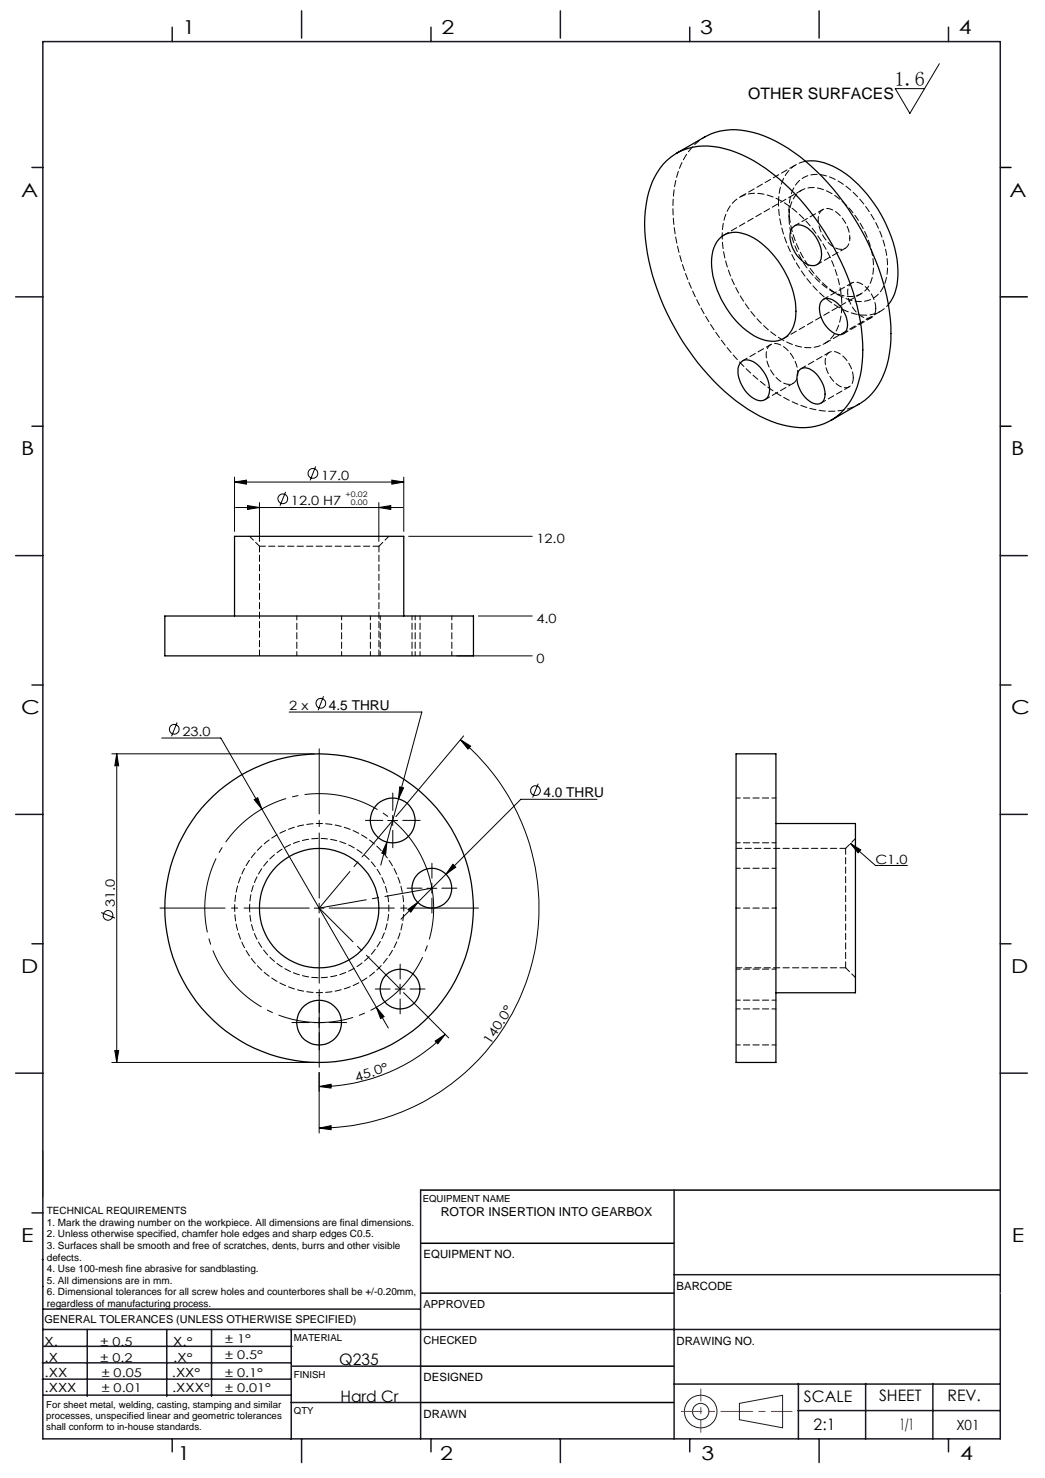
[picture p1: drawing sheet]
<svg xmlns="http://www.w3.org/2000/svg" width="210mm" height="297mm" viewBox="0 0 210 297" stroke-linecap="round" stroke-linejoin="round" font-family="sans-serif">
<g fill="none" stroke="#191924" stroke-width=".2">
<path d="M8.6 231.2v9.4M148.6 282l8.7-1.6v6.5l-8.7-1.6z"/>
<circle cx="140.8" cy="283.7" r="3.3"/>
<circle cx="140.8" cy="283.7" r="1.64"/>
</g>
<path d="M201 33.7h2.2M201 59.7h5.4M201 85.7h2.2M84.5 239.1h116.5M84.6 259.9h50.9M84.6 249.8h50.9M84.6 274.5h50.9M84.5 281.8h51" fill="none" stroke="#000" stroke-width=".3"/>
<path d="M136.9 283.6h22.3" fill="none" stroke="#f00" stroke-width=".2" stroke-dasharray="6.3 1.3 1.3 1.3" stroke-dashoffset="2.2"/>
<path d="M140.8 287.8v-8.7" fill="none" stroke="#f00" stroke-width=".2" stroke-dasharray="6.3 1.3 1.3 1.3" stroke-dashoffset="3.9"/>
<g fill="none" stroke="#191924" stroke-width=".3">
<path d="M8.6 8.4h192.4v280.7h-192.4zM34.6 5.5v2.9M60.6 2.2v5.5M86.6 5.5v2.9M112.6 2.2v5.5M138.6 5.5v2.9M164.6 2.2v5.5M190.6 5.5v2.9M6.4 33.7h2.2M3.1 59.7h5.5M6.4 85.7h2.2M3.1 111.7h5.5"/>
<path d="M201 111.7h5.4M6.4 137.7h2.2M201 137.7h2.2M3.1 163.7h5.5M201 163.7h5.4M6.4 189.6h2.2M201 189.6h2.2M3.1 215.6h5.5M201 215.6h5.4M84.5 239.1v50M135.5 239.1v50M6.4 243.7h2.2"/>
<path d="M8.5 253.1h.1M8.6 258.5h.1M135.5 256.1h65.5M8.5 277.1h49.9M8.5 273.9h49.9M8.6 267.2h192.4M8.6 263.1h75.9M8.8 270.5h49.9M17.5 267.2v13.4M33.5 267.2v13.4M42.5 267.2v13.4M58.5 267.2v22"/>
<path d="M58.6 274.5h26M135.5 278.1h65.5M160.4 278v11.1M174 278v11.1M187.5 278v11.1M8.8 280.3h49.7M34.6 289.1v2.6M58.5 281.8h26M60.6 289.1v4.8M86.6 289.1v2.6M112.6 289.1v4.8M138.6 289.1v2.6"/>
<path d="M160.4 283.5h40.5M164.6 289.1v4.8M190.6 289.1v2.6"/>
</g>
<path d="M201 259.9h.1" fill="none" stroke="#c0c0c0" stroke-width=".2"/>
<g fill="none" stroke="#000" stroke-width=".2">
<path d="M188.8 12.8l-6 10-2.9-5h5.9M47.1 96.9l2.4-.4v.8zM47.1 95.9v10.9M47.1 96.9h34M57.4 98.8l-1.1 2.8M63.4 93.7l-1.1 2.8M78.7 96.5l2.4 .4-2.4 .4zM81.1 95.9v10.9M47.3 102h33.6M49.7 101.6l2.4 .4-2.4 .4zM52.1 101v7.8M76.1 102l2.4-.4v.8z"/>
<path d="M76.1 101v7.8M82.1 107.8h24.9M65 139.9l-1.1 2.8M91.8 131.8h15.2M96.1 123.8h10.9M22.5 151.5h40.6M23.5 151.5l.3 2.4h-.7zM23.5 151.5v62M32.5 148.3h11.9l31.2 54.1M35.6 145.2l-1.1 2.8M58.1 143.1h26.7l-8.3 30.7M80.3 158.1l.8 .2-1 2.2z"/>
<path d="M92.5 148.7l2.1 1.2-.5 .6zM92.5 148.7a44.2 44.2 0 0 1 13.2 48.9 44.2 44.2 0 0 1-41.6 29.1M93.2 147.9l-13.6 16.2M108.2 157.5l-1.2 2.8M51.1 160.7l.7-.4 .8 2.3zM77.8 169.2l-.3 2.5-.8-.3zM77.9 164.9h2M78.9 163.9v2M85.8 178.5h2M86.8 177.5v2M91 173.7l.6 .6-2 1.4zM120 160.6h-15.3l-24.1 24.1"/>
<path d="M170.9 169.5l2.1 1.3-.6 .6zM170.9 169.5l5 4.4h6.5M20.3 183.4l2.8 1.1M63.1 182.5h2M64.1 181.5v2M79.4 198.8h2M80.4 197.8v2M81.1 199.5l9.1 9.1M82 182.7l2-1.4-1.5 2zM22.5 213.5h40.6M23.1 211.1h.7l-.3 2.4zM63.1 205.5h2"/>
<path d="M64.1 218.3l2.4-.4v.7zM64.1 204.5v2M64.1 215.5v12.2M75.6 202.4l1.6 1.9-.7 .4zM75.6 202.4l2.4 4.2M87.5 209.2l2-1.3-1.5 1.9zM89.5 207.9a35.8 35.8 0 0 1-25.4 10.4M64.1 226.7l2.4-.5v.8z"/>
<circle cx="62.9" cy="95.1" r=".98"/>
<circle cx="56.8" cy="100.2" r=".98"/>
<circle cx="35" cy="146.5" r=".98"/>
<circle cx="64.5" cy="141.3" r=".99"/>
<circle cx="107.6" cy="158.9" r=".98"/>
<circle cx="21.7" cy="183.9" r=".98"/>
</g>
<path d="M86.1 175.8a23 23 0 0 0-38.5-9.3 23 23 0 0 0 10.5 38.2 23 23 0 0 0 28.4-27.6l-.4-1.3" fill="none" stroke="#000" stroke-width=".2" stroke-dasharray="15.2 1.3 1.3 1.3" stroke-dashoffset="2" stroke-linecap="butt"/>
<path d="M62.1 182.5h-30M64.1 180.5v-30M64.1 184.5v30M66.1 182.5h30" fill="none" stroke="#000" stroke-width=".2" stroke-dasharray="15.2 1.3 1.3 1.3" stroke-dashoffset="2.1"/>
<g fill="none" stroke="#000" stroke-width=".2" stroke-dasharray="15.2 1.3 1.3 1.3">
<path d="M76.9 164.9h-3.5M78.9 162.9v-3.5M78.9 166.9v3.5M80.9 164.9h3.5M84.8 178.5h-3M86.8 176.5v-3M88.8 178.5h3M78.4 198.7h-3M80.4 196.7v-3M82.4 198.7h3M86.8 180.5v3M62.1 205.5h-3.5"/>
<path d="M64.1 203.5v-3.5M64.1 207.5v3.5M66.1 205.5h3.5M80.4 200.7v3"/>
</g>
<path d="M64.1 182.5l14.8-17.6M64.1 182.5l16.3 16.2M64.1 182.5l22.7-4" fill="none" stroke="#000" stroke-width=".2" stroke-dasharray="15.2 1.3 1.3 1.3" stroke-dashoffset="5.6"/>
<g fill="#000">
<path d="M23.5 151.5l.3 2.4h-.7zM23.1 211.1h.7l-.3 2.4z"/>
<path d="M77.8 169.2l-1.1 2.2 .8 .3zM80.3 158.1l-.2 2.4 1-2.2zM82 182.7l.5 .6 1.5-2zM91 173.7l-1.4 2 2-1.4zM47.1 96.9l2.4-.4v.8zM78.7 96.5l2.4 .4-2.4 .4zM49.7 101.6l2.4 .4-2.4 .4zM76.1 102l2.4-.4v.8zM170.9 169.5l2.1 1.3-.6 .6z"/>
<path d="M64.1 218.3l2.4-.4v.7zM87.5 209.2l2-1.3-1.5 1.9z"/>
<path d="M75.6 202.4l.9 2.3 .7-.4zM51.1 160.7l1.5 1.9-.8-2.3z"/>
<path d="M64.1 226.7l2.4-.5v.8zM92.5 148.7l2.1 1.2-.5 .6z"/>
</g>
<g fill="none" stroke="#000" stroke-width=".25">
<path d="M133.3 32.9a11.7 11.7 0 0 1 12.3-3 32.1 32.1 0 0 1 15.1 10.1 51.1 51.1 0 0 1 12.4 26 22.4 22.4 0 0 1-2.2 14.7 11.2 11.2 0 0 1-12.4 5 29.1 29.1 0 0 1-14-8.1 49.7 49.7 0 0 1-14.9-31.2 20 20 0 0 1 3.1-12.6zM136 30.8l5.6-3.3a13.2 13.2 0 0 1 10.8-.6 35 35 0 0 1 15 11 50.4 50.4 0 0 1 11.5 26.3 22 22 0 0 1-2.4 13.2 10.6 10.6 0 0 1-3.9 3.8l-5.6 3.3M161.9 32.4a11 11 0 0 1 8.1 2.6 27.1 27.1 0 0 1 10.4 19.3 10.4 10.4 0 0 1-1.9 6.9M144.5 48a4.8 4.8 0 0 1 5.5-.9 16.7 16.7 0 0 1 8.4 8.9 13.3 13.3 0 0 1 1.1 9.6 4.6 4.6 0 0 1-6.6 2.5 17.3 17.3 0 0 1-9.1-10.8 10.8 10.8 0 0 1 0-8.2zM159.2 45.8a2.26 2.26 0 0 1 3.2 .1 6.7 6.7 0 0 1 2.6 6.2 1.86 1.86 0 0 1-3.1 .8 6.6 6.6 0 0 1-3-6.4zM148.8 72.9a2.22 2.22 0 0 1 3.1 .2 6.5 6.5 0 0 1 2.6 6.1 1.83 1.83 0 0 1-3 .9 6.7 6.7 0 0 1-3.1-6.5zM160.8 74.2a2.45 2.45 0 0 1 3.1 .8 5.3 5.3 0 0 1 1.6 5.5 1.83 1.83 0 0 1-2.8 .1 5.7 5.7 0 0 1-2.4-5.8zM165.3 60.3a2.45 2.45 0 0 1 3.2 .8 5.3 5.3 0 0 1 1.5 5.4 1.83 1.83 0 0 1-2.8 .2 5.7 5.7 0 0 1-2.3-5.8zM33.1 123.8h62v8h-62zM47.1 123.8v-16h34v16M147.9 151.5h8v62h-8zM155.9 165.5h16v34h-16"/>
<circle cx="78.9" cy="164.9" r="4.5"/>
<circle cx="86.8" cy="178.5" r="4"/>
<circle cx="64.1" cy="182.5" r="12"/>
<circle cx="64.1" cy="182.5" r="31"/>
<circle cx="80.4" cy="198.8" r="4"/>
<circle cx="64.1" cy="205.5" r="4.5"/>
</g>
<path d="M141.6 27.5a13.6 13.6 0 0 0-6.1 10.3 38.7 38.7 0 0 0 4.2 21.8 46.9 46.9 0 0 0 17.4 20.1 18.1 18.1 0 0 0 12.3 2.7l1.9-.6 1.3-.6M145.1 47.4a8.8 8.8 0 0 1 3.2-7.5 7.7 7.7 0 0 1 7.7 0 25.8 25.8 0 0 1 12.2 15.3 16 16 0 0 1 0 11 6.3 6.3 0 0 1-7.8 3.4 20 20 0 0 1-10.8-8.9 25.4 25.4 0 0 1-4.5-13.3M158.6 42.1a21.7 21.7 0 0 0 10.5 17.5 6.1 6.1 0 0 0 7.5-.5 9.4 9.4 0 0 0 1.6-8 22.2 22.2 0 0 0-9.9-14.8 6.7 6.7 0 0 0-7.2-.4 7.1 7.1 0 0 0-2.5 6.2M47.1 182.5a17 17 0 0 1 25.2-15 17 17 0 0 1 1.1 29.3 17 17 0 0 1-26.2-13.1l-.1-1.2" fill="none" stroke="#000" stroke-width=".2" stroke-dasharray="1.3 .6" stroke-dashoffset=".6"/>
<path d="M50.1 182.5a14 14 0 0 0 20.7 12.3 14 14 0 0 0 1-24.1 14 14 0 0 0-21.6 10.6l-.1 1.2" fill="none" stroke="#000" stroke-width=".2" stroke-dasharray="1.3 .6" stroke-dashoffset=".5"/>
<path d="M171.5 75.9a5.9 5.9 0 0 0-3.6-5.2 1.6 1.6 0 0 0-2.1 1.7 5.8 5.8 0 0 0 3.8 5.5 1.67 1.67 0 0 0 1.9-2M176 62a5.9 5.9 0 0 0-3.6-5.3 1.6 1.6 0 0 0-2.1 1.8 5.8 5.8 0 0 0 3.8 5.5 1.67 1.67 0 0 0 1.9-2M52.1 109.8h24M52.1 109.8v22M76.1 131.8v-22M169.9 170.5v24M169.9 170.5h-22M147.9 194.5h22" fill="none" stroke="#000" stroke-width=".2" stroke-dasharray="1.3 .6" stroke-dashoffset=".1"/>
<g fill="none" stroke="#000" stroke-width=".2" stroke-dasharray="1.3 .6" stroke-dashoffset=".4">
<path d="M59.6 123.8v8M68.6 131.8v-8M74.4 123.8v8M76.4 123.8v8M82.8 123.8v8M83.4 131.8v-8M84.4 131.8v-8M90.8 131.8v-8M147.9 169.4h8M155.9 174.5h-8M155.9 160.4h-8M147.9 182.5h8"/>
<path d="M155.9 194.7h-8M147.9 202.7h8M147.9 210h8M155.9 201h-8"/>
</g>
<g fill="none" stroke="#000" stroke-width=".2" stroke-dasharray="1.3 .6" stroke-dashoffset=".2">
<path d="M161 38.2l-15.5 9M164.2 53.2l5.7-3.3M165.4 42.1l-5.7 3.3M171.2 56.9l-5.7 3.2M154.9 69.2l-5.7 3.3M157.5 68l15.5-9M166.6 70.8l-5.6 3.3M169.5 67.1l5.7-3.3M153.7 80.3l5.7-3.3M165 81l5.6-3.3M50.1 107.8l2 2M76.1 109.8l2-2"/>
<path d="M171.9 168.5l-2 2M169.9 194.5l2 2"/>
</g>
<path d="M170.8 47.8a6.7 6.7 0 0 0-4.1-5.8 1.85 1.85 0 0 0-2.3 2.2 6.7 6.7 0 0 0 4.1 5.8 1.85 1.85 0 0 0 2.3-2.2M160.3 75a6.7 6.7 0 0 0-4-5.9 1.85 1.85 0 0 0-2.3 2.2 6.7 6.7 0 0 0 4 5.9 1.85 1.85 0 0 0 2.3-2.2M178.5 61.2a6.6 6.6 0 0 1-7.6 1.6 22.6 22.6 0 0 1-11.3-10.8 24.2 24.2 0 0 1-3.2-11.1" fill="none" stroke="#000" stroke-width=".2" stroke-dasharray="1.3 .6" stroke-dashoffset=".7"/>
<path d="M156.4 40.9a8.8 8.8 0 0 1 3.2-7.6l1.3-.6 1-.3M158.6 43.7a5.7 5.7 0 0 1 3-5.7 7.4 7.4 0 0 1 6.9 1.8 18.7 18.7 0 0 1 7 14.6 5 5 0 0 1-4.2 5.2 9.7 9.7 0 0 1-7.2-3.4 18.9 18.9 0 0 1-5.5-12.5" fill="none" stroke="#000" stroke-width=".2" stroke-dasharray="1.3 .6" stroke-dashoffset="-.1"/>
<path d="M160 33.1l-11.4 6.5M165.6 69.1l11.4-6.6" fill="none" stroke="#000" stroke-width=".2" stroke-dasharray="1.3 .6" stroke-dashoffset="-.2"/>
<path d="M158.6 42.1v1.6M167 58.4l1.5 .9" fill="none" stroke="#000" stroke-width=".2" stroke-dasharray="1.3 .6" stroke-dashoffset=".8"/>
<text font-size="4.1" x="179.8" y="17.2">1.6</text>
<g font-size="3.9">
<text x="36.7" y="6.9">1</text>
<text x="88.7" y="6.9">2</text>
<text x="140.7" y="6.9">3</text>
<text x="192.7" y="6.9">4</text>
<text x="4.2" y="39.5">A</text>
<text x="202.9" y="39.5">A</text>
<text x="4.2" y="91.5">B</text>
<text x="203.2" y="91.5">B</text>
<text x="4.2" y="143.5">C</text>
<text x="203.2" y="143.5">C</text>
<text x="4.2" y="195.5">D</text>
<text x="203.2" y="195.5">D</text>
<text x="4.2" y="249.6">E</text>
<text x="203.3" y="249.6">E</text>
<text x="35.7" y="293.4">1</text>
<text x="88.4" y="293.4">2</text>
<text x="141" y="293.4">3</text>
<text x="193" y="293.4">4</text>
</g>
<g font-size="3.2">
<text x="150.4" y="20">OTHER SURFACES</text>
<text x="68.2" y="274.2">Q235</text>
<text x="68.4" y="281.7">Hard Cr</text>
<text x="161.6" y="281.7">SCALE</text>
<text x="176.7" y="281.5">SHEET</text>
<text x="190.4" y="281.5">REV.</text>
<text x="163.5" y="287.4">2:1</text>
<text x="180.8" y="287.4">1/1</text>
</g>
<text font-size="2.8" x="192.2" y="287.3">X01</text>
<g font-size="2.7">
<text x="66.1" y="142.7">4.5 THRU</text>
<text x="109.2" y="160.2">4.0 THRU</text>
</g>
<g font-size="2.6">
<text x="58.5" y="101.6">12.0 H7</text>
<text x="64.5" y="96.5">17.0</text>
<text x="107.8" y="109.1">12.0</text>
<text x="107.8" y="125.1">4.0</text>
<text x="107.8" y="133.1">0</text>
<text x="58.1" y="142.7">2 x</text>
<text x="36.7" y="147.9">23.0</text>
<text x="175.9" y="173.5">C1.0</text>
<text x="23.1" y="182.3" transform="rotate(-90 23.1 182.3)">31.0</text>
<text x="98.5" y="210" transform="rotate(-57 98.5 210)">140.0°</text>
<text x="71.6" y="217.3" transform="rotate(-18 71.6 217.3)">45.0°</text>
</g>
<g font-size="2.5">
<text x="88.6" y="244.4">ROTOR INSERTION INTO GEARBOX</text>
<text x="8.9" y="273.6">.X</text>
<text x="8.9" y="270.4">X.</text>
<text x="34.8" y="273.7">.X°</text>
<text x="34.8" y="270.5">X.°</text>
<text x="9" y="276.7">.XX</text>
<text x="9" y="279.7">.XXX</text>
<text x="34.5" y="276.7">.XX°</text>
<text x="34.6" y="279.8">.XXX°</text>
</g>
<g font-size="2.4">
<text x="45.2" y="270">± 1°</text>
<text x="20.2" y="270.4">± 0.5</text>
<text x="20.2" y="273.7">± 0.2</text>
<text x="45.2" y="273.2">± 0.5°</text>
<text x="20.4" y="279.7">± 0.01</text>
<text x="20.4" y="276.7">± 0.05</text>
<text x="45.2" y="276.7">± 0.1°</text>
<text x="45.2" y="279.7">± 0.01°</text>
</g>
<g font-size="2.3">
<text x="85.1" y="252.9">EQUIPMENT NO.</text>
<text x="135.9" y="259.2">BARCODE</text>
<text x="135.9" y="270.2">DRAWING NO.</text>
<text x="85.1" y="277.6">DESIGNED</text>
<text x="85.1" y="284.9">DRAWN</text>
</g>
<g font-size="2.2">
<text x="85.1" y="262.8">APPROVED</text>
<text x="8.9" y="265.9">GENERAL TOLERANCES (UNLESS OTHERWISE SPECIFIED)</text>
<text x="85.1" y="270.1">CHECKED</text>
</g>
<g font-size="2">
<text x="9.4" y="244">TECHNICAL REQUIREMENTS</text>
<text x="9.4" y="246.3">1. Mark the drawing number on the workpiece. All dimensions are final dimensions.</text>
<text x="9.4" y="248.6">2. Unless otherwise specified, chamfer hole edges and sharp edges C0.5.</text>
<text x="9.4" y="251">3. Surfaces shall be smooth and free of scratches, dents, burrs and other visible</text>
<text x="9.4" y="253.3">defects.</text>
<text x="9.4" y="255.6">4. Use 100-mesh fine abrasive for sandblasting.</text>
<text x="9.4" y="258">5. All dimensions are in mm.</text>
<text x="9.4" y="260.3">6. Dimensional tolerances for all screw holes and counterbores shall be +/-0.20mm,</text>
<text x="9.4" y="262.6">regardless of manufacturing process.</text>
</g>
<g font-size="1.9">
<text x="84.9" y="241.5">EQUIPMENT NAME</text>
<text x="59.1" y="269.5">MATERIAL</text>
<text x="59.1" y="276.9">FINISH</text>
<text x="9.3" y="282.9">For sheet metal, welding, casting, stamping and similar</text>
<text x="9.3" y="285.2">processes, unspecified linear and geometric tolerances</text>
<text x="9.3" y="287.4">shall conform to in-house standards.</text>
<text x="59.1" y="284.2">QTY</text>
</g>
<g font-size="1.5">
<text x="69.4" y="99.8">+0.02</text>
<text x="70.5" y="101.5">0.00</text>
</g>
</svg>
